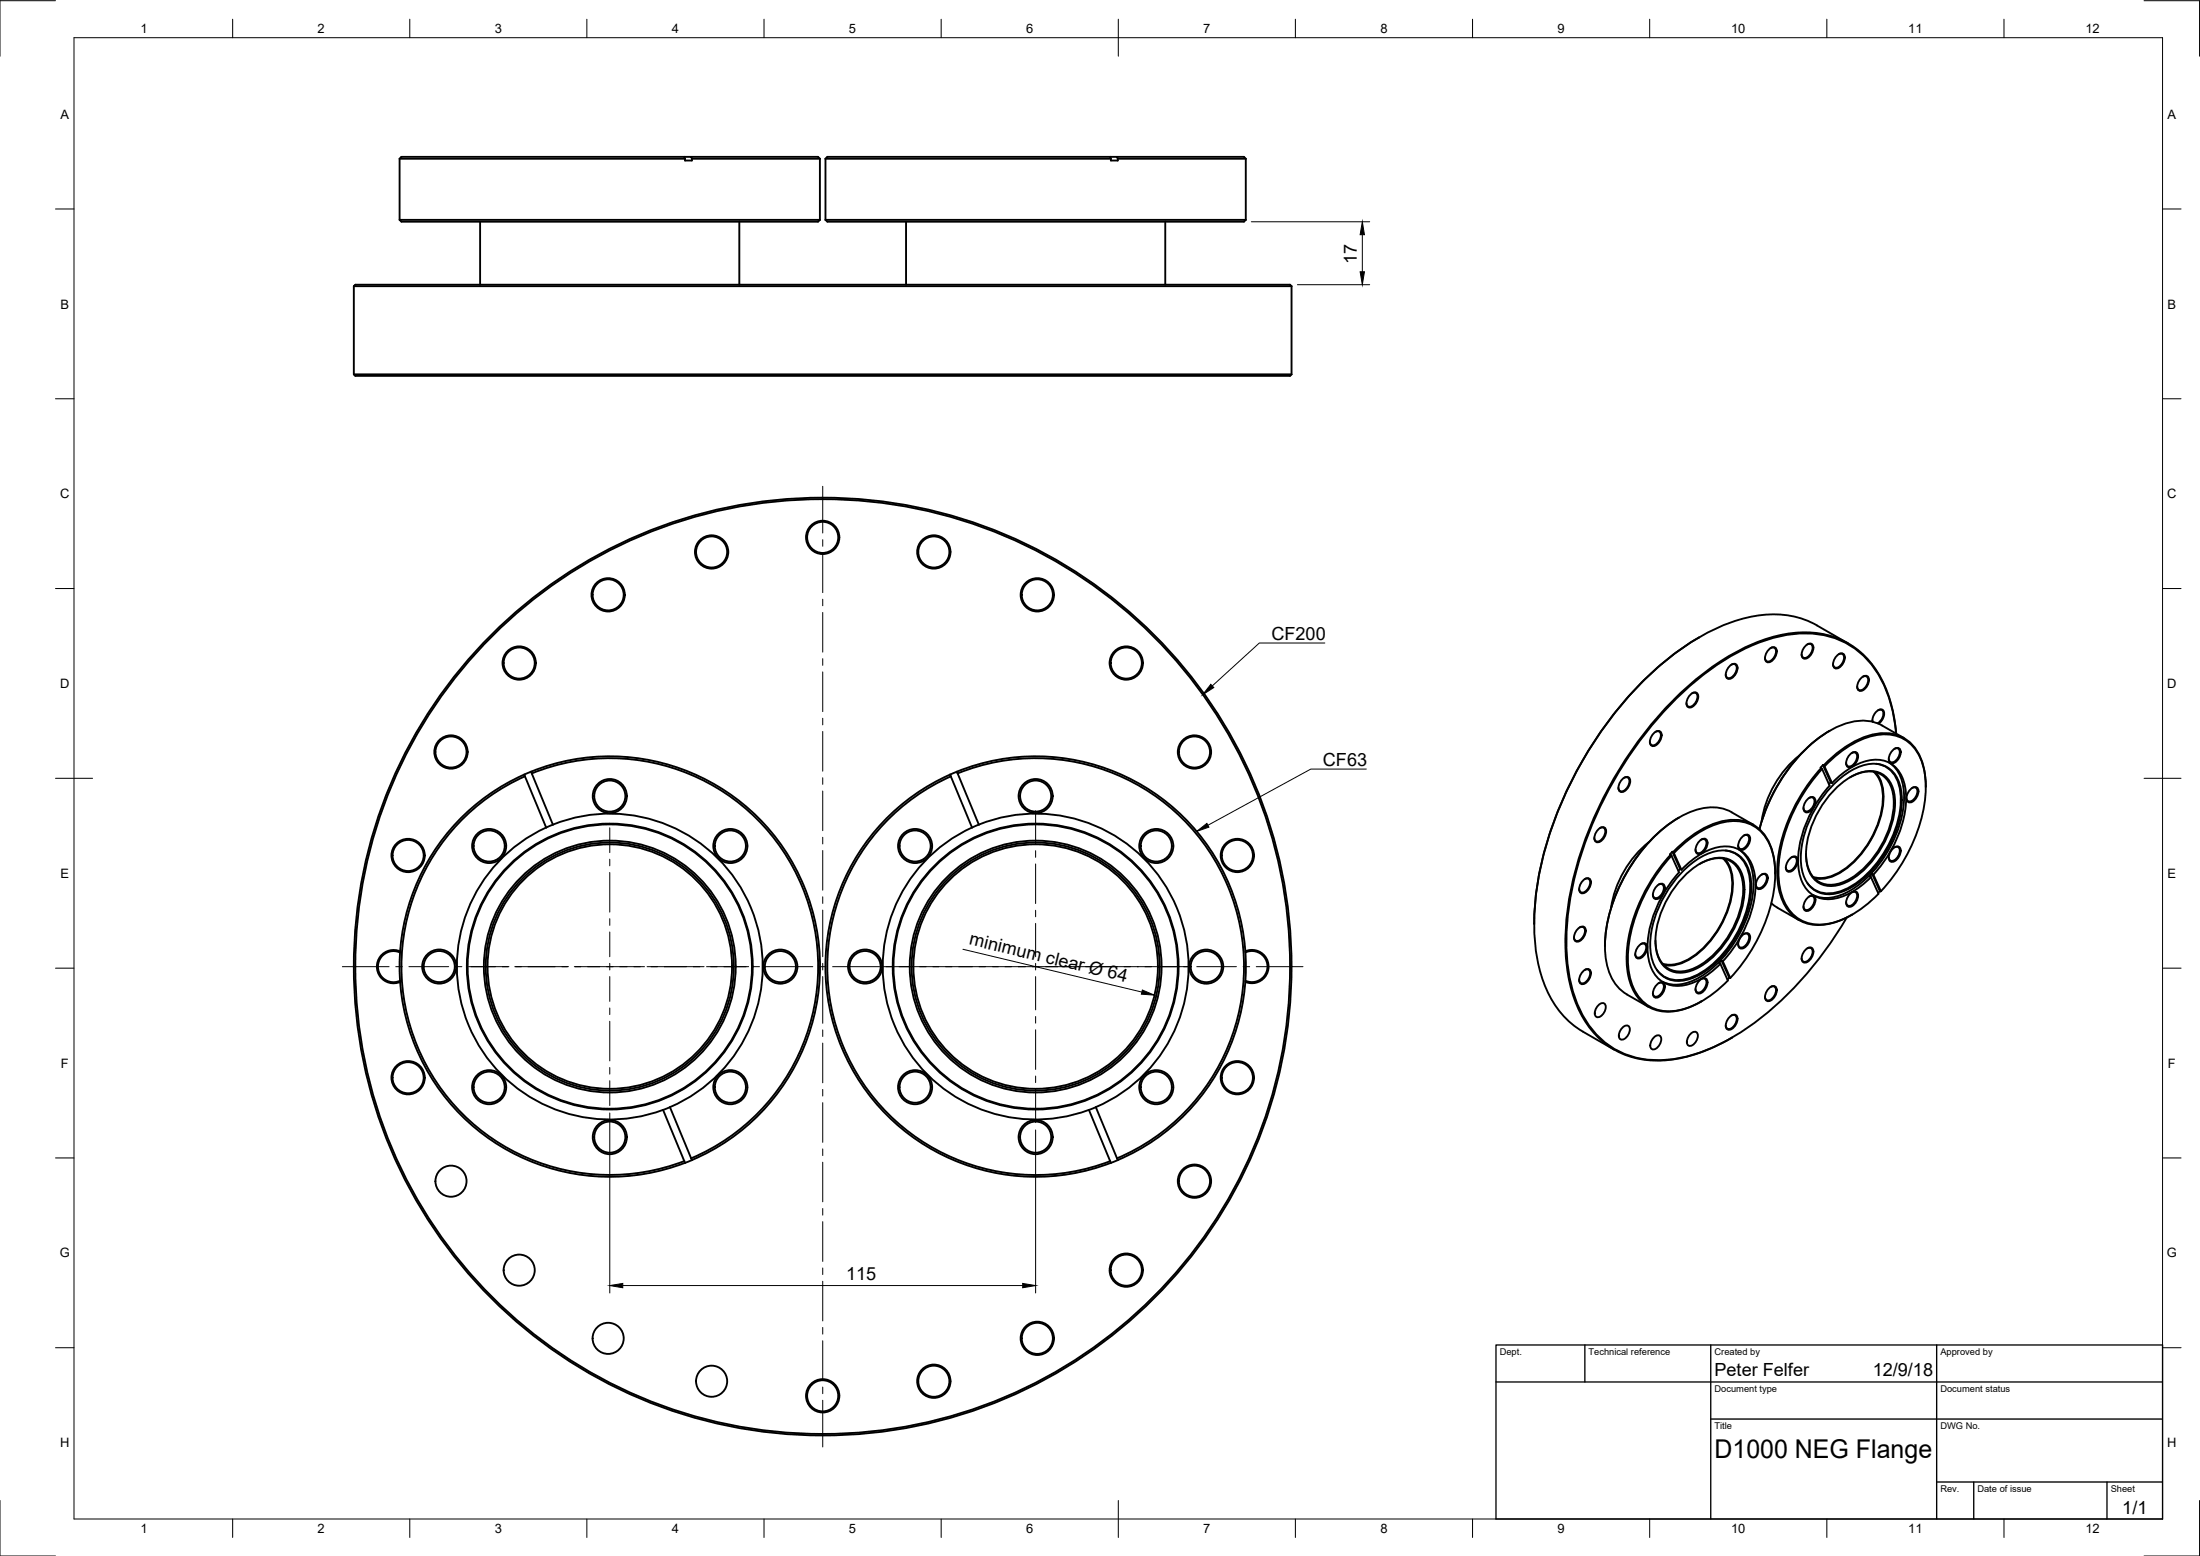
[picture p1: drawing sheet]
<svg xmlns="http://www.w3.org/2000/svg" width="594mm" height="420mm" viewBox="0 0 594 420" stroke-linecap="round" stroke-linejoin="round" font-family="sans-serif">
<!-- layer: Visible -->
<g fill="none" stroke="#000" stroke-width=".51">
<path d="M107.9 42.9h77.1M107.9 59.4h113.5M107.9 59.4l.5 .5h110.5a2.62 2.62 0 0 0 2.5-.5M107.9 42.9v16.5M129.6 59.9v17M184.8 42.4h-76.4l-.5 .5M184.8 42.4h1.8l.2 .5M184.8 42.4l.2 .5M185 42.9v.4h1.8v-.4M186.6 42.4h34.3l.5 .5M186.8 42.9h34.6M199.6 59.9v17"/>
<path d="M221.4 42.9v16.5M222.9 42.9h77.1M222.9 59.4h113.5M222.9 59.4a2.62 2.62 0 0 0 2.5 .5h110.5l.5-.5M222.9 42.9v16.5M244.7 59.9v17M299.8 42.4h-76.4l-.5 .5M299.8 42.4h1.8l.2 .5M299.8 42.4l.2 .5M300 42.9v.4h1.8v-.4M301.6 42.4h34.3l.5 .5M301.8 42.9h34.6"/>
<path d="M314.7 59.9v17M336.4 42.9v16.5M95.5 77.3h253.3M95.5 77.3l.4-.4h252.5l.4 .4M95.5 77.3v23.8M348.8 77.3v23.8M95.5 101.1h253.3M95.5 101.1l.4 .4h252.5l.4-.4M458.9 172.1a88 88 0 0 0-29.5 29.9 95.6 95.6 0 0 0-15 43.7l-.1 3.8M467.2 179.7a1.13 1.13 0 0 1 1.5-.4 1.13 1.13 0 0 1 .4 1.6 2.52 2.52 0 0 1-2.6 2.3 2.53 2.53 0 0 1 .7-3.5zM467.5 179.5a1 1 0 0 1 1.3 .1 1 1 0 0 1 .1 1.3l-.6 1.4a1.22 1.22 0 0 1-1 .8 1.22 1.22 0 0 1-1.2-.5l-.1-.5M477.8 175.3a1.13 1.13 0 0 1 1.5-.5 1.13 1.13 0 0 1 .4 1.6 2.52 2.52 0 0 1-2.6 2.3 2.53 2.53 0 0 1 .7-3.4z"/>
<path d="M478.1 175a1 1 0 0 1 1.3 .1 1 1 0 0 1 .1 1.3l-.6 1.4a1.22 1.22 0 0 1-1 .8 1.22 1.22 0 0 1-1.2-.5l-.1-.5M487.7 174.3a1.13 1.13 0 0 1 1.5-.4 1.13 1.13 0 0 1 .4 1.5 2.52 2.52 0 0 1-2.6 2.4 2.53 2.53 0 0 1 .7-3.5zM488 174a1 1 0 0 1 1.3 .1 1 1 0 0 1 .1 1.3l-.7 1.4a1.22 1.22 0 0 1-.9 .8 1.22 1.22 0 0 1-1.2-.4l-.1-.5M490.6 168.9a26.1 26.1 0 0 0-20.3-1.8 64.8 64.8 0 0 0-28.2 18.4 104.4 104.4 0 0 0-27 53.7 53.9 53.9 0 0 0 1.5 25.4 25.3 25.3 0 0 0 10.9 14l8.4 4.8M490.6 168.9l8.4 4.8M496.2 176.9a1.13 1.13 0 0 1 1.5-.4 1.13 1.13 0 0 1 .4 1.6 2.52 2.52 0 0 1-2.6 2.3 2.53 2.53 0 0 1 .7-3.5zM496.5 176.7a1 1 0 0 1 1.3 .1 1 1 0 0 1 .1 1.2l-.7 1.4a1.22 1.22 0 0 1-.9 .9 1.22 1.22 0 0 1-1.2-.5l-.1-.5M446.7 197.9a1.13 1.13 0 0 1 1.5-.4 1.13 1.13 0 0 1 .5 1.5 2.52 2.52 0 0 1-2.7 2.4 2.53 2.53 0 0 1 .7-3.5zM447.1 197.6a1 1 0 0 1 1.2 .1 1 1 0 0 1 .1 1.3l-.6 1.4a1.22 1.22 0 0 1-1 .8 1.22 1.22 0 0 1-1.2-.4l-.1-.5M456.6 187.5a1.13 1.13 0 0 1 1.5-.4 1.13 1.13 0 0 1 .4 1.5 2.52 2.52 0 0 1-2.6 2.4 2.53 2.53 0 0 1 .7-3.5zM456.9 187.2a1 1 0 0 1 1.3 .1 1 1 0 0 1 .1 1.3l-.6 1.4a1.22 1.22 0 0 1-1 .8 1.22 1.22 0 0 1-1.2-.5l-.1-.4M493.9 197.4a44.4 44.4 0 0 0-18.8 26.5"/>
<path d="M494.1 197.4l-.2 .1M502.7 183a1.13 1.13 0 0 1 1.5-.4 1.13 1.13 0 0 1 .4 1.5 2.52 2.52 0 0 1-2.6 2.4 2.53 2.53 0 0 1 .7-3.5zM503 182.7a1 1 0 0 1 1.3 .2 1 1 0 0 1 .1 1.2l-.6 1.4a1.22 1.22 0 0 1-1 .9 1.22 1.22 0 0 1-1.2-.5l-.1-.5M505.6 194.5l.1 .4M505.6 194.9a2.9 2.9 0 0 1 2.6-3.3 2.1 2.1 0 0 1-.2 3.1l-.7 .7M507.1 191.8a1.05 1.05 0 0 1 1.4 .2 1.05 1.05 0 0 1 0 1.3l-.6 1.2-.9 .8M512 198.1a33.8 33.8 0 0 0-7.7-19.9 22.8 22.8 0 0 0-21.2-6.9 52.9 52.9 0 0 0-25 12.4 103 103 0 0 0-34.4 61.1 50.6 50.6 0 0 0 2.4 26.7 22.7 22.7 0 0 0 24 14.7 48.4 48.4 0 0 0 24.3-10.5 95.7 95.7 0 0 0 24.3-28M512 198.1a33.3 33.3 0 0 0-7.9-20.4 23.4 23.4 0 0 0-22.2-6.4 53.4 53.4 0 0 0-23.2 11.6 103.1 103.1 0 0 0-35.4 62.6 51.2 51.2 0 0 0 2.3 25.5 23 23 0 0 0 24.9 15.2 43 43 0 0 0 17.3-6.1M514.1 199.3l-5.8-3.4a13.5 13.5 0 0 0-12.9 .7 42.7 42.7 0 0 0-18.7 22.4l-1.6 4.9M141.6 209.2l.2 .4M141.6 209.1a56.8 56.8 0 0 0-29.4 73.6 56.8 56.8 0 0 0 72.8 31.3M141.8 209.6l5.7 13.9"/>
<path d="M141.8 209.6a56.3 56.3 0 0 0-29.1 72.9 56.3 56.3 0 0 0 72.1 31M143.4 208.4l.2 .5M143.4 208.4a56.8 56.8 0 0 1 73.7 30.9 56.8 56.8 0 0 1-30.3 73.9M143.4 208.4l-1.8 .8M143.6 208.9l5.7 13.8M143.6 208.8a56.3 56.3 0 0 1 73 30.7 56.3 56.3 0 0 1-29.9 73.3M256.6 209.1a56.8 56.8 0 0 0-29 74.5 56.8 56.8 0 0 0 74.2 29.7M256.8 209.6l5.7 13.9M256.8 209.6a56.3 56.3 0 0 0-29.1 72.9 56.3 56.3 0 0 0 72.1 31M258.4 208.4l.2 .5M258.4 208.4a56.8 56.8 0 0 1 73.7 30.9 56.8 56.8 0 0 1-30.3 73.9M258.4 208.4l-1.8 .8 .2 .4"/>
<path d="M258.6 208.9l5.7 13.8M258.6 208.8a56.3 56.3 0 0 1 73 30.7 56.3 56.3 0 0 1-29.9 73.3M438.2 210.3a1.13 1.13 0 0 1 1.6-.4 1.13 1.13 0 0 1 .4 1.5 2.52 2.52 0 0 1-2.7 2.4 2.53 2.53 0 0 1 .7-3.5zM438.6 210a1 1 0 0 1 1.2 .2 1 1 0 0 1 .2 1.2l-.7 1.4a1.22 1.22 0 0 1-1 .9 1.22 1.22 0 0 1-1.2-.5l-.1-.5M485.9 204a28.3 28.3 0 0 0-10.2 17.7M488.2 215.7a1.15 1.15 0 0 1 1.6-.4 1.15 1.15 0 0 1 .4 1.6 2.57 2.57 0 0 1-2.7 2.4 2.58 2.58 0 0 1 .7-3.6zM488.6 215.4a1 1 0 0 1 1.2 .2 1 1 0 0 1 .1 1.2l-.6 1.4a1.23 1.23 0 0 1-2.2 .4l-.1-.5M491.8 207.4l2.3 4.7M491.8 207.4a44.6 44.6 0 0 0-11.9 27.8 15.7 15.7 0 0 0 4.7 12.4 11.8 11.8 0 0 0 12.2 1l3.4-1.7M492 207.6a44.3 44.3 0 0 0-11.8 27.8 15.7 15.7 0 0 0 4.2 11.7 11.1 11.1 0 0 0 11.1 1.9 27.8 27.8 0 0 0 11.8-7.7l-2.1-4.4-.3-.3 .6-.6M492.3 206.6l2 4.6M492.3 206.6l.4 .3"/>
<path d="M492.3 206.6l-.7 .7 .2 .1M492.4 206.7a25.9 25.9 0 0 1 15.3-8.7 10.5 10.5 0 0 1 11.6 8.3 20.9 20.9 0 0 1 .7 6.2M492.7 206.9l2 4.5M492.7 206.9a26.8 26.8 0 0 1 14.4-8.5 10.3 10.3 0 0 1 12 7.6 29.1 29.1 0 0 1-1.2 18 47.4 47.4 0 0 1-10 16.7M494.1 212.1a31.1 31.1 0 0 0-8.5 22.2 8.7 8.7 0 0 0 6.3 8.3 13.5 13.5 0 0 0 10.5-3.3l2.8-2.4M494.3 211.2l.4 .2M494.4 211.2l-.5 .5M494.7 211.4a18.7 18.7 0 0 1 11.1-6.2 7.6 7.6 0 0 1 8.3 5.8 24.2 24.2 0 0 1-2.8 17.4 34.6 34.6 0 0 1-5.4 7.8M494.9 212.1a17.4 17.4 0 0 1 10.7-5.9 7.3 7.3 0 0 1 7.7 6.6 25.3 25.3 0 0 1-4.2 17.4 24.6 24.6 0 0 1-12.1 10.7 7.5 7.5 0 0 1-10.4-6 25.3 25.3 0 0 1 4.1-17.4l2-2.9zM495 213.6a15.3 15.3 0 0 1 10-5.4 6.4 6.4 0 0 1 6.4 5.6 22.5 22.5 0 0 1-4 16.2 19.6 19.6 0 0 1-11.7 9.2 6.4 6.4 0 0 1-7.7-5.5 22.5 22.5 0 0 1 4.1-16.3zM499.6 209.9a8.5 8.5 0 0 1 8.3-.8 8.2 8.2 0 0 1 3.5 7.7 26.2 26.2 0 0 1-11.8 20.5 8.6 8.6 0 0 1-8.4 .9 8.1 8.1 0 0 1-3.5-7.7M499.7 203.6a1.15 1.15 0 0 1 1.6-.5 1.15 1.15 0 0 1 .4 1.6 2.57 2.57 0 0 1-2.7 2.4 2.58 2.58 0 0 1 .7-3.5z"/>
<path d="M500.1 203.3a1 1 0 0 1 1.2 .2 1 1 0 0 1 .1 1.2l-.6 1.4a1.23 1.23 0 0 1-2.2 .4l-.1-.5M506 208.4a10.3 10.3 0 0 1 2.3 9.1 25.9 25.9 0 0 1-12 18.3 8.7 8.7 0 0 1-6.7 1M506.4 208.5a11 11 0 0 1 2 9.3 26.4 26.4 0 0 1-11.8 18 9.4 9.4 0 0 1-6.7 1.3M506.6 206.2a7.4 7.4 0 0 1 6.4 6.8 26.1 26.1 0 0 1-4.9 18.2 23.1 23.1 0 0 1-12.2 9.8 7.1 7.1 0 0 1-7.8-2.5M510.2 205.9a10.6 10.6 0 0 1 4 9.5 32.3 32.3 0 0 1-14.4 25 10.6 10.6 0 0 1-10.2 1.3M511.2 202.5a1.15 1.15 0 0 1 1.6-.5 1.15 1.15 0 0 1 .4 1.6 2.57 2.57 0 0 1-2.7 2.4 2.58 2.58 0 0 1 .7-3.5zM511.6 202.2a1 1 0 0 1 1.2 .1 1 1 0 0 1 .2 1.3l-.7 1.4a1.23 1.23 0 0 1-2.2 .4l-.1-.5M516 213a1.15 1.15 0 0 1 1.6-.4 1.15 1.15 0 0 1 .4 1.6 2.57 2.57 0 0 1-2.7 2.4 2.58 2.58 0 0 1 .7-3.6zM516.4 212.8a1 1 0 0 1 1.2 .1 1 1 0 0 1 .1 1.3l-.7 1.4a1.23 1.23 0 0 1-2.1 .3l-.1-.4M147.5 223.5a41.3 41.3 0 0 1 54.9 20.8 41.3 41.3 0 0 1-21.5 54.6l5.7 13.9M147.5 223.5a41.3 41.3 0 0 0-21 53.3 41.3 41.3 0 0 0 52.6 22.9M262.5 223.5a41.3 41.3 0 0 1 54.9 20.8 41.3 41.3 0 0 1-21.5 54.6"/>
<path d="M262.5 223.5a41.3 41.3 0 0 0-21 53.3 41.3 41.3 0 0 0 52.6 22.9l5.7 13.8M427.6 237.6a1.13 1.13 0 0 1 1.6-.4 1.13 1.13 0 0 1 .4 1.6 2.52 2.52 0 0 1-2.7 2.3 2.53 2.53 0 0 1 .7-3.5zM428 237.4a1 1 0 0 1 1.2 .1 1 1 0 0 1 .1 1.2l-.6 1.5a1.22 1.22 0 0 1-1 .8 1.22 1.22 0 0 1-1.2-.5l-.1-.5M431.7 223.9a1.13 1.13 0 0 1 1.6-.5 1.13 1.13 0 0 1 .4 1.6 2.52 2.52 0 0 1-2.7 2.3 2.53 2.53 0 0 1 .7-3.4zM432 223.6a1 1 0 0 1 1.3 .1 1 1 0 0 1 .1 1.3l-.6 1.4a1.22 1.22 0 0 1-1 .8 1.22 1.22 0 0 1-1.2-.5l-.1-.5M445.3 227.4a28.3 28.3 0 0 0-10.2 17.7M447.5 239.1a1.15 1.15 0 0 1 1.6-.4 1.15 1.15 0 0 1 .4 1.6 2.57 2.57 0 0 1-2.7 2.4 2.58 2.58 0 0 1 .7-3.6zM447.9 238.9a1 1 0 0 1 1.2 .1 1 1 0 0 1 .1 1.3l-.6 1.4a1.23 1.23 0 0 1-2.2 .3l-.1-.5M451.1 230.8a44.6 44.6 0 0 0-11.9 27.8 15.7 15.7 0 0 0 4.7 12.4 11.8 11.8 0 0 0 12.2 1l3.3-1.6M451.4 231a44.3 44.3 0 0 0-11.8 27.8 15.7 15.7 0 0 0 4.1 11.7 11.1 11.1 0 0 0 11.1 1.9 27.9 27.9 0 0 0 11.8-7.6M451.6 230l2.1 4.6 .3 .2M451.6 230l.2 .1"/>
<path d="M451.6 230l-.7 .7 .5 .4 2 4.4a32.3 32.3 0 0 0-8.5 20.7 10.3 10.3 0 0 0 4.2 9 10 10 0 0 0 9.9-.7 24 24 0 0 0 5.6-4.2M451.8 230.1l.2 .3M451.8 230.1a25.9 25.9 0 0 1 15.2-8.7 10.5 10.5 0 0 1 11.6 8.4 20.9 20.9 0 0 1 .8 6.1M452 230.4l2 4.4M452 230.4a26.8 26.8 0 0 1 14.4-8.6 10.3 10.3 0 0 1 12 7.6 29.1 29.1 0 0 1-1.1 18.1 47.4 47.4 0 0 1-10 16.6M453.4 220.8a44 44 0 0 0-19 26.6 33.9 33.9 0 0 0-1 8.1M453.7 234.6l-.5 .5M454.1 234.8a18.7 18.7 0 0 1 11-6.2 7.6 7.6 0 0 1 8.3 5.8 24.2 24.2 0 0 1-2.8 17.5 34.6 34.6 0 0 1-5.4 7.7M454.2 235.5a17.4 17.4 0 0 1 10.7-5.9 7.3 7.3 0 0 1 7.7 6.6 25.3 25.3 0 0 1-4.1 17.4 24.6 24.6 0 0 1-12.2 10.8 7.5 7.5 0 0 1-10.4-6.1 25.3 25.3 0 0 1 4.2-17.4l1.9-2.9zM454.4 237a15.3 15.3 0 0 1 9.9-5.4 6.4 6.4 0 0 1 6.5 5.6 22.5 22.5 0 0 1-4.1 16.3 19.6 19.6 0 0 1-11.7 9.1 6.4 6.4 0 0 1-7.7-5.5 22.5 22.5 0 0 1 4.1-16.3zM458.9 233.3a8.5 8.5 0 0 1 8.4-.8 8.2 8.2 0 0 1 3.4 7.7 26.2 26.2 0 0 1-11.8 20.5 8.6 8.6 0 0 1-8.3 .9 8.1 8.1 0 0 1-3.6-7.7M459 227a1.15 1.15 0 0 1 1.6-.4 1.15 1.15 0 0 1 .4 1.5 2.57 2.57 0 0 1-2.7 2.4 2.58 2.58 0 0 1 .7-3.5z"/>
<path d="M459.4 226.7a1 1 0 0 1 1.2 .2 1 1 0 0 1 .2 1.2l-.7 1.4a1.23 1.23 0 0 1-2.2 .4l-.1-.5M465.3 231.8a10.3 10.3 0 0 1 2.3 9.2 25.9 25.9 0 0 1-11.9 18.2 8.7 8.7 0 0 1-6.8 1M465.7 231.9a11 11 0 0 1 2.1 9.3 26.4 26.4 0 0 1-11.9 18 9.4 9.4 0 0 1-6.7 1.4M465.9 229.7a7.4 7.4 0 0 1 6.5 6.7 26.1 26.1 0 0 1-4.9 18.2 23.1 23.1 0 0 1-12.3 9.8 7.1 7.1 0 0 1-7.8-2.5M469.5 229.3a10.6 10.6 0 0 1 4 9.5 32.3 32.3 0 0 1-14.3 25 10.6 10.6 0 0 1-10.3 1.3M470.6 225.9a1.15 1.15 0 0 1 1.5-.4 1.15 1.15 0 0 1 .5 1.5 2.57 2.57 0 0 1-2.8 2.4 2.58 2.58 0 0 1 .8-3.5zM470.9 225.6a1 1 0 0 1 1.3 .2 1 1 0 0 1 .1 1.2l-.7 1.4a1.23 1.23 0 0 1-2.2 .4v-.5M473.5 222.7l-5.9-3.4a12.9 12.9 0 0 0-11.8 .2 39.7 39.7 0 0 0-17.7 18.4 36.1 36.1 0 0 0-4.3 22 12.4 12.4 0 0 0 5.5 8.6M475.3 236.4a1.15 1.15 0 0 1 1.6-.4 1.15 1.15 0 0 1 .4 1.6 2.57 2.57 0 0 1-2.7 2.4 2.58 2.58 0 0 1 .7-3.6zM475.7 236.2a1 1 0 0 1 1.2 .1 1 1 0 0 1 .2 1.3l-.7 1.4a1.23 1.23 0 0 1-2.2 .3l-.1-.4M483.4 231.8a1.15 1.15 0 0 1 1.6-.5 1.15 1.15 0 0 1 .4 1.6 2.57 2.57 0 0 1-2.7 2.4 2.58 2.58 0 0 1 .7-3.5zM483.8 231.5a1 1 0 0 1 1.2 .2 1 1 0 0 1 .1 1.2l-.6 1.4a1.23 1.23 0 0 1-2.2 .4l-.1-.5"/>
<path d="M505.9 236.2l-.4-.2 2.1 4.6 .3 .1M505.9 236.2l2 4.5M511.2 229.1a1.15 1.15 0 0 1 1.6-.4 1.15 1.15 0 0 1 .4 1.5 2.57 2.57 0 0 1-2.7 2.4 2.58 2.58 0 0 1 .7-3.5zM511.6 228.8a1 1 0 0 1 1.2 .2 1 1 0 0 1 .2 1.2l-.7 1.4a1.23 1.23 0 0 1-2.2 .4l-.1-.5M108 257.2a4.2 4.2 0 0 0-5.9 3.8 4.2 4.2 0 0 0 5.9 3.8M108.1 256.9a4.5 4.5 0 0 0-6.3 4.1 4.5 4.5 0 0 0 6.3 4.1M336.3 256.9a4.5 4.5 0 0 1 6.3 4.1 4.5 4.5 0 0 1-6.3 4.1M336.3 257.2a4.2 4.2 0 0 1 6 3.8 4.2 4.2 0 0 1-6 3.8M426.2 250.7a1.13 1.13 0 0 1 1.6-.4 1.13 1.13 0 0 1 .4 1.5 2.52 2.52 0 0 1-2.7 2.4 2.53 2.53 0 0 1 .7-3.5zM426.6 250.4a1 1 0 0 1 1.2 .2 1 1 0 0 1 .2 1.2l-.7 1.4a1.22 1.22 0 0 1-1 .9 1.22 1.22 0 0 1-1.2-.5l-.1-.5M442.8 255.2a1.15 1.15 0 0 1 1.5-.4 1.15 1.15 0 0 1 .5 1.5 2.57 2.57 0 0 1-2.8 2.4 2.58 2.58 0 0 1 .8-3.5zM443.1 254.9a1 1 0 0 1 1.3 .2 1 1 0 0 1 .1 1.2l-.7 1.4a1.23 1.23 0 0 1-2.1 .4l-.1-.5"/>
<path d="M464.9 259.4l-.7 .6 .4 .3M464.9 259.4l2.1 4.6M464.9 259.4l.3 .2M465.2 259.6l2 4.5M470.6 252.5a1.15 1.15 0 0 1 1.5-.4 1.15 1.15 0 0 1 .5 1.5 2.57 2.57 0 0 1-2.8 2.4 2.58 2.58 0 0 1 .8-3.5zM470.9 252.2a1 1 0 0 1 1.3 .2 1 1 0 0 1 .1 1.2l-.7 1.4a1.23 1.23 0 0 1-2.2 .4v-.5M478.3 243.9l1.3 1 6.2 3.6M487.7 256.4a1.13 1.13 0 0 1 1.5-.5 1.13 1.13 0 0 1 .4 1.6 2.52 2.52 0 0 1-2.6 2.3 2.53 2.53 0 0 1 .7-3.4zM488 256.1a1 1 0 0 1 1.3 .1 1 1 0 0 1 .1 1.3l-.7 1.4a1.22 1.22 0 0 1-.9 .8 1.22 1.22 0 0 1-1.2-.5l-.1-.5M488.2 242.4a1.15 1.15 0 0 1 1.6-.5 1.15 1.15 0 0 1 .4 1.6 2.57 2.57 0 0 1-2.7 2.4 2.58 2.58 0 0 1 .7-3.5zM488.6 242.1a1 1 0 0 1 1.2 .1 1 1 0 0 1 .1 1.3l-.6 1.4a1.23 1.23 0 0 1-2.2 .3l-.1-.4M499.7 241.2a1.15 1.15 0 0 1 1.6-.4 1.15 1.15 0 0 1 .4 1.6 2.57 2.57 0 0 1-2.7 2.4 2.58 2.58 0 0 1 .7-3.6z"/>
<path d="M500.1 241a1 1 0 0 1 1.2 .1 1 1 0 0 1 .1 1.3l-.6 1.4a1.23 1.23 0 0 1-2.2 .3l-.1-.5M507.6 240.6l-.4 .5M427.6 262.2a1.13 1.13 0 0 1 1.6-.4 1.13 1.13 0 0 1 .4 1.5 2.52 2.52 0 0 1-2.7 2.4 2.53 2.53 0 0 1 .7-3.5zM428 261.9a1 1 0 0 1 1.2 .1 1 1 0 0 1 .1 1.3l-.6 1.4a1.22 1.22 0 0 1-1 .8 1.22 1.22 0 0 1-1.2-.5l-.1-.4M431.7 271.3a1.06 1.06 0 0 1 1.5-.4 1.06 1.06 0 0 1 .4 1.5l-.7 1.4a1.21 1.21 0 0 1-1 .9 1.21 1.21 0 0 1-1.2-.6l.1-1.5zM438.2 277.4a1.06 1.06 0 0 1 1.5-.4 1.06 1.06 0 0 1 .4 1.4l-.7 1.5a1.21 1.21 0 0 1-1 .8 1.21 1.21 0 0 1-1.2-.5l.1-1.5zM439.3 268.5l5.8 3.4M447.5 265.8a1.15 1.15 0 0 1 1.6-.5 1.15 1.15 0 0 1 .4 1.6 2.57 2.57 0 0 1-2.7 2.4 2.58 2.58 0 0 1 .7-3.5zM447.9 265.5a1 1 0 0 1 1.2 .1 1 1 0 0 1 .1 1.3l-.6 1.4a1.23 1.23 0 0 1-2.2 .4l-.1-.5M456.6 279.1a1.06 1.06 0 0 1 1.5-.4 1.06 1.06 0 0 1 .3 1.4l-.6 1.5a1.21 1.21 0 0 1-1 .8 1.21 1.21 0 0 1-1.2-.5l.1-1.5zM459 264.6a1.15 1.15 0 0 1 1.6-.4 1.15 1.15 0 0 1 .4 1.6 2.57 2.57 0 0 1-2.7 2.4 2.58 2.58 0 0 1 .7-3.6zM459.4 264.4a1 1 0 0 1 1.2 .1 1 1 0 0 1 .2 1.3l-.7 1.4a1.23 1.23 0 0 1-2.2 .3l-.1-.4"/>
<path d="M459.5 270.3l-.1 .1M464.6 260.3l2 4.5M467 264l.2 .1M467 264l-.5 .5M467.2 274.5a1.13 1.13 0 0 1 1.5-.4 1.13 1.13 0 0 1 .4 1.5 2.52 2.52 0 0 1-2.6 2.4 2.53 2.53 0 0 1 .7-3.5zM467.5 274.2a1 1 0 0 1 1.3 .1 1 1 0 0 1 .1 1.3l-.6 1.4a1.22 1.22 0 0 1-1 .8 1.22 1.22 0 0 1-1.2-.4l-.1-.5M477.8 266.8a1.13 1.13 0 0 1 1.5-.5 1.13 1.13 0 0 1 .4 1.6 2.52 2.52 0 0 1-2.6 2.4 2.53 2.53 0 0 1 .7-3.5zM478.1 266.5a1 1 0 0 1 1.3 .1 1 1 0 0 1 .1 1.3l-.6 1.4a1.22 1.22 0 0 1-1 .8 1.22 1.22 0 0 1-1.2-.5l-.1-.4M179 299.7l5.8 13.8M180.9 299l-1.8 .7M295.9 299l5.7 13.8M295.9 299l-1.8 .7"/>
<path d="M446.7 280a1.06 1.06 0 0 1 1.5-.4 1.06 1.06 0 0 1 .3 1.5l-.6 1.4a1.21 1.21 0 0 1-1 .9 1.21 1.21 0 0 1-1.2-.6l.1-1.5zM184.8 313.5l.2 .5M186.6 312.8l.2 .5M186.8 313.3l-1.8 .7M299.8 313.5l.2 .5M301.6 312.8l.2 .5"/>
<circle cx="192.2" cy="149" r="4.5"/>
<circle cx="192.2" cy="149" r="4.2"/>
<circle cx="222.2" cy="145.1" r="4.5"/>
<circle cx="222.2" cy="145.1" r="4.2"/>
<circle cx="252.2" cy="149" r="4.5"/>
<circle cx="252.2" cy="149" r="4.2"/>
<circle cx="140.2" cy="179" r="4.5"/>
<circle cx="140.2" cy="179" r="4.2"/>
<circle cx="164.2" cy="160.6" r="4.5"/>
<circle cx="164.2" cy="160.6" r="4.2"/>
<circle cx="280.1" cy="160.6" r="4.5"/>
<circle cx="280.1" cy="160.6" r="4.2"/>
<circle cx="304.1" cy="179" r="4.5"/>
<circle cx="304.1" cy="179" r="4.2"/>
<circle cx="121.8" cy="203.1" r="4.5"/>
<circle cx="121.8" cy="203.1" r="4.2"/>
<circle cx="164.7" cy="215" r="4.6"/>
<circle cx="164.7" cy="215" r="4.2"/>
<circle cx="279.7" cy="215" r="4.6"/>
<circle cx="279.7" cy="215" r="4.2"/>
<circle cx="322.5" cy="203.1" r="4.5"/>
<circle cx="322.5" cy="203.1" r="4.2"/>
<circle cx="110.2" cy="231" r="4.5"/>
<circle cx="110.2" cy="231" r="4.2"/>
<circle cx="132.1" cy="228.4" r="4.6"/>
<circle cx="132.1" cy="228.4" r="4.2"/>
<circle cx="197.2" cy="228.4" r="4.6"/>
<circle cx="197.2" cy="228.4" r="4.2"/>
<circle cx="247.1" cy="228.4" r="4.6"/>
<circle cx="247.1" cy="228.4" r="4.2"/>
<circle cx="312.2" cy="228.4" r="4.6"/>
<circle cx="312.2" cy="228.4" r="4.2"/>
<circle cx="334.1" cy="231" r="4.5"/>
<circle cx="334.1" cy="231" r="4.2"/>
<circle cx="118.6" cy="261" r="4.6"/>
<circle cx="118.6" cy="261" r="4.2"/>
<circle cx="164.7" cy="261" r="38.6"/>
<circle cx="164.7" cy="261" r="38.4"/>
<circle cx="164.7" cy="261" r="33"/>
<circle cx="164.7" cy="261" r="34"/>
<circle cx="164.7" cy="261" r="33.5"/>
<circle cx="210.7" cy="261" r="4.6"/>
<circle cx="210.7" cy="261" r="4.2"/>
<circle cx="222.1" cy="261" r="126.6"/>
<circle cx="222.2" cy="261" r="126.2"/>
<circle cx="233.6" cy="261" r="4.6"/>
<circle cx="233.6" cy="261" r="4.2"/>
<circle cx="279.7" cy="261" r="38.6"/>
<circle cx="279.7" cy="261" r="38.4"/>
<circle cx="279.7" cy="261" r="33"/>
<circle cx="279.7" cy="261" r="34"/>
<circle cx="279.7" cy="261" r="33.5"/>
<circle cx="325.7" cy="261" r="4.6"/>
<circle cx="325.7" cy="261" r="4.2"/>
<circle cx="110.2" cy="291" r="4.5"/>
<circle cx="110.2" cy="291" r="4.2"/>
<circle cx="132.1" cy="293.6" r="4.6"/>
<circle cx="132.1" cy="293.6" r="4.2"/>
<circle cx="197.2" cy="293.6" r="4.6"/>
<circle cx="197.2" cy="293.6" r="4.2"/>
<circle cx="247.1" cy="293.6" r="4.6"/>
<circle cx="247.1" cy="293.6" r="4.2"/>
<circle cx="312.2" cy="293.6" r="4.6"/>
<circle cx="312.2" cy="293.6" r="4.2"/>
<circle cx="334.1" cy="291" r="4.5"/>
<circle cx="334.1" cy="291" r="4.2"/>
<circle cx="121.8" cy="318.9" r="4.2"/>
<circle cx="164.7" cy="307.1" r="4.6"/>
<circle cx="164.7" cy="307.1" r="4.2"/>
<circle cx="279.7" cy="307.1" r="4.6"/>
<circle cx="279.7" cy="307.1" r="4.2"/>
<circle cx="322.5" cy="318.9" r="4.5"/>
<circle cx="322.5" cy="318.9" r="4.2"/>
<circle cx="140.2" cy="343" r="4.2"/>
<circle cx="304.1" cy="343" r="4.5"/>
<circle cx="304.1" cy="343" r="4.2"/>
<circle cx="164.2" cy="361.4" r="4.2"/>
<circle cx="192.2" cy="373" r="4.2"/>
<circle cx="222.2" cy="376.9" r="4.5"/>
<circle cx="222.2" cy="376.9" r="4.2"/>
<circle cx="252.2" cy="373" r="4.5"/>
<circle cx="252.2" cy="373" r="4.2"/>
<circle cx="280.1" cy="361.4" r="4.5"/>
<circle cx="280.1" cy="361.4" r="4.2"/>
</g>
<!-- layer: Border -->
<g fill="none" stroke="#000" stroke-width=".27">
<path d="M15 .2h-15v15M20 10.2h564v400h-564zM62.8 5.2v5M110.7 5.2v5M158.5 5.2v5M206.3 5.2v5M254.1 5.2v5M302 5.2v10M349.8 5.2v5M397.6 5.2v5M445.5 5.2v5M493.3 5.2v5"/>
<path d="M541.1 5.2v5M579 .2h15v15M15 56.4h5M584 56.4h5M15 107.7h5M584 107.7h5M15 158.9h5M584 158.9h5M15 210.2h10M579 210.2h10M15 261.4h5M584 261.4h5"/>
<path d="M15 312.7h5M584 312.7h5M15 363.9h5M584 363.9h5M0 405.2v15h15M62.8 410.2v5M110.7 410.2v5M158.5 410.2v5M206.3 410.2v5M254.1 410.2v5M302 405.2v10M349.8 410.2v5"/>
<path d="M397.6 410.2v5M445.5 410.2v5M493.3 410.2v5M541.1 410.2v5M594 405.2v15h-15"/>
</g>
<!-- layer: TitleBlock -->
<path d="M404 363.2h180v47h-180zM404 373.2h180M428 363.2v10M462 363.2v47M523 363.2v47M462 383.2h122M523 400.2h61M533 400.2v10M569 400.2v10" fill="none" stroke="#000" stroke-width=".36"/>
<!-- layer: Smart Centers -->
<g fill="none" stroke="#000" stroke-width=".27">
<path d="M222.2 131.3v12.6M222.2 145.7v1.8M222.2 149.3v10.7M222.2 161.8v1.8M222.2 165.4v10.7M222.2 177.9v1.8M222.2 181.4v10.8M222.2 194v1.7M222.2 197.5v10.7M222.2 210v1.8M222.2 213.6v10.7M279.7 218.9v9"/>
<path d="M164.7 223.5v6.7M164.7 232v1.8M164.7 235.6v10.7M222.2 226.1v1.8M222.2 229.7v10.7M279.7 229.7v1.8M279.7 233.3v10.7M164.7 248.1v1.8M164.7 251.7v6.6M222.2 242.2v1.7M222.2 245.7v12.6M279.7 245.8v1.8"/>
<path d="M279.7 249.3v9M92.5 261h12.6M106.9 261h1.7M110.4 261h10.8M122.9 261h1.8M126.5 261h10.9M139 261h14.5M155.1 261h18.9M164.7 260.1v1.8M164.7 263.7v6.7M164.7 272.2v1.8M164.7 275.8v10.7"/>
<path d="M174.7 261h15.4M190.8 261h11.4M203.3 261h1.8M206.9 261h12.6M221.3 261h1.8M222.2 260.1v1.8M222.2 263.7v12.6M222.2 278.1v1.8M224.8 261h12.6M237.6 261h84.2M279.7 260.1v1.8M279.7 263.7v9"/>
<path d="M279.7 274.5v1.8M279.7 278.1v10.7M323.2 261h10.7M335.7 261h1.8M339.2 261h12.7M164.7 288.2v1.8M164.7 291.8v6.7M222.2 281.7v10.7M222.2 294.2v1.8M222.2 297.8v10.7M279.7 290.6v1.7M279.7 294.1v9"/>
<path d="M222.2 310.2v1.8M222.2 313.8v10.7M222.2 326.3v1.8M222.2 329.9v10.7M222.2 342.4v1.8M222.2 346v10.7M222.2 358.5v1.8M222.2 362v10.7M222.2 374.5v1.8M222.2 378.1v12.6"/>
</g>
<!-- layer: Leaders -->
<path d="M327 184.8l.8 .9-3 1.9zM323.1 224.5l2.8-2.2 .6 1.1z" fill="#000" stroke="#000" stroke-width=".27"/>
<path d="M357.8 173.6h-17.7l-12.7 11.6M369 207.7h-15l-27.8 15.1" fill="none" stroke="#000" stroke-width=".27"/>
<!-- layer: FD_Dimensions -->
<path d="M337.9 59.9h32M350.4 76.9h19.5M367.9 63.4v10M260 256.3l48.4 11.6M164.7 300.5v48.6M279.7 305.1v44M168.2 347.1h108" fill="none" stroke="#000" stroke-width=".27"/>
<path d="M367.9 59.9l.5 3.5h-1.1zM367.3 73.4h1.1l-.5 3.5zM308.5 267.3l3.2 1.4-3.5-.2zM164.7 347.1l3.5-.5v1.1zM276.2 346.6l3.5 .5-3.5 .6z" fill="#000" stroke="#000" stroke-width=".27"/>
<text font-size="7" x="463" y="393.7">D1000 NEG Flange</text>
<g font-size="4.9">
<text x="366.4" y="71.2" transform="rotate(-90 366.4 71.2)">17</text>
<text x="343.3" y="172.9">CF200</text>
<text x="357.2" y="207">CF63</text>
<text x="261.6" y="255" transform="rotate(13 261.6 255)">minimum clear Ø 64</text>
<text x="228.5" y="345.6">115</text>
<text x="463" y="371.7">Peter Felfer</text>
<text x="505.7" y="371.7">12/9/18</text>
<text x="573.1" y="408.8">1/1</text>
</g>
<g font-size="3.5">
<text x="37.9" y="8.9">1</text>
<text x="85.8" y="8.9">2</text>
<text x="133.6" y="8.9">3</text>
<text x="181.4" y="8.9">4</text>
<text x="229.3" y="8.9">5</text>
<text x="277.1" y="8.9">6</text>
<text x="324.9" y="8.9">7</text>
<text x="372.7" y="8.9">8</text>
<text x="420.6" y="8.9">9</text>
<text x="467.4" y="8.9">10</text>
<text x="515.3" y="8.9">11</text>
<text x="563.1" y="8.9">12</text>
<text x="16.3" y="32">A</text>
<text x="585.3" y="32">A</text>
<text x="16.3" y="83.3">B</text>
<text x="585.3" y="83.3">B</text>
<text x="16.2" y="134.6">C</text>
<text x="585.2" y="134.6">C</text>
<text x="16.2" y="185.8">D</text>
<text x="585.2" y="185.8">D</text>
<text x="16.3" y="237">E</text>
<text x="585.3" y="237">E</text>
<text x="16.4" y="288.3">F</text>
<text x="585.4" y="288.3">F</text>
<text x="16.1" y="339.6">G</text>
<text x="585.1" y="339.6">G</text>
<text x="16.2" y="390.8">H</text>
<text x="585.2" y="390.8">H</text>
<text x="37.9" y="413.9">1</text>
<text x="85.8" y="413.9">2</text>
<text x="133.6" y="413.9">3</text>
<text x="181.4" y="413.9">4</text>
<text x="229.3" y="413.9">5</text>
<text x="277.1" y="413.9">6</text>
<text x="324.9" y="413.9">7</text>
<text x="372.7" y="413.9">8</text>
<text x="420.6" y="413.9">9</text>
<text x="467.4" y="413.9">10</text>
<text x="515.3" y="413.9">11</text>
<text x="563.1" y="413.9">12</text>
</g>
<g font-size="2.5">
<text x="405" y="366">Dept.</text>
<text x="429" y="366">Technical reference</text>
<text x="463" y="366">Created by</text>
<text x="524" y="366">Approved by</text>
<text x="463" y="376">Document type</text>
<text x="524" y="376">Document status</text>
<text x="463" y="386">Title</text>
<text x="524" y="386">DWG No.</text>
<text x="524" y="403">Rev.</text>
<text x="534" y="403">Date of issue</text>
<text x="570" y="403">Sheet</text>
</g>
</svg>
